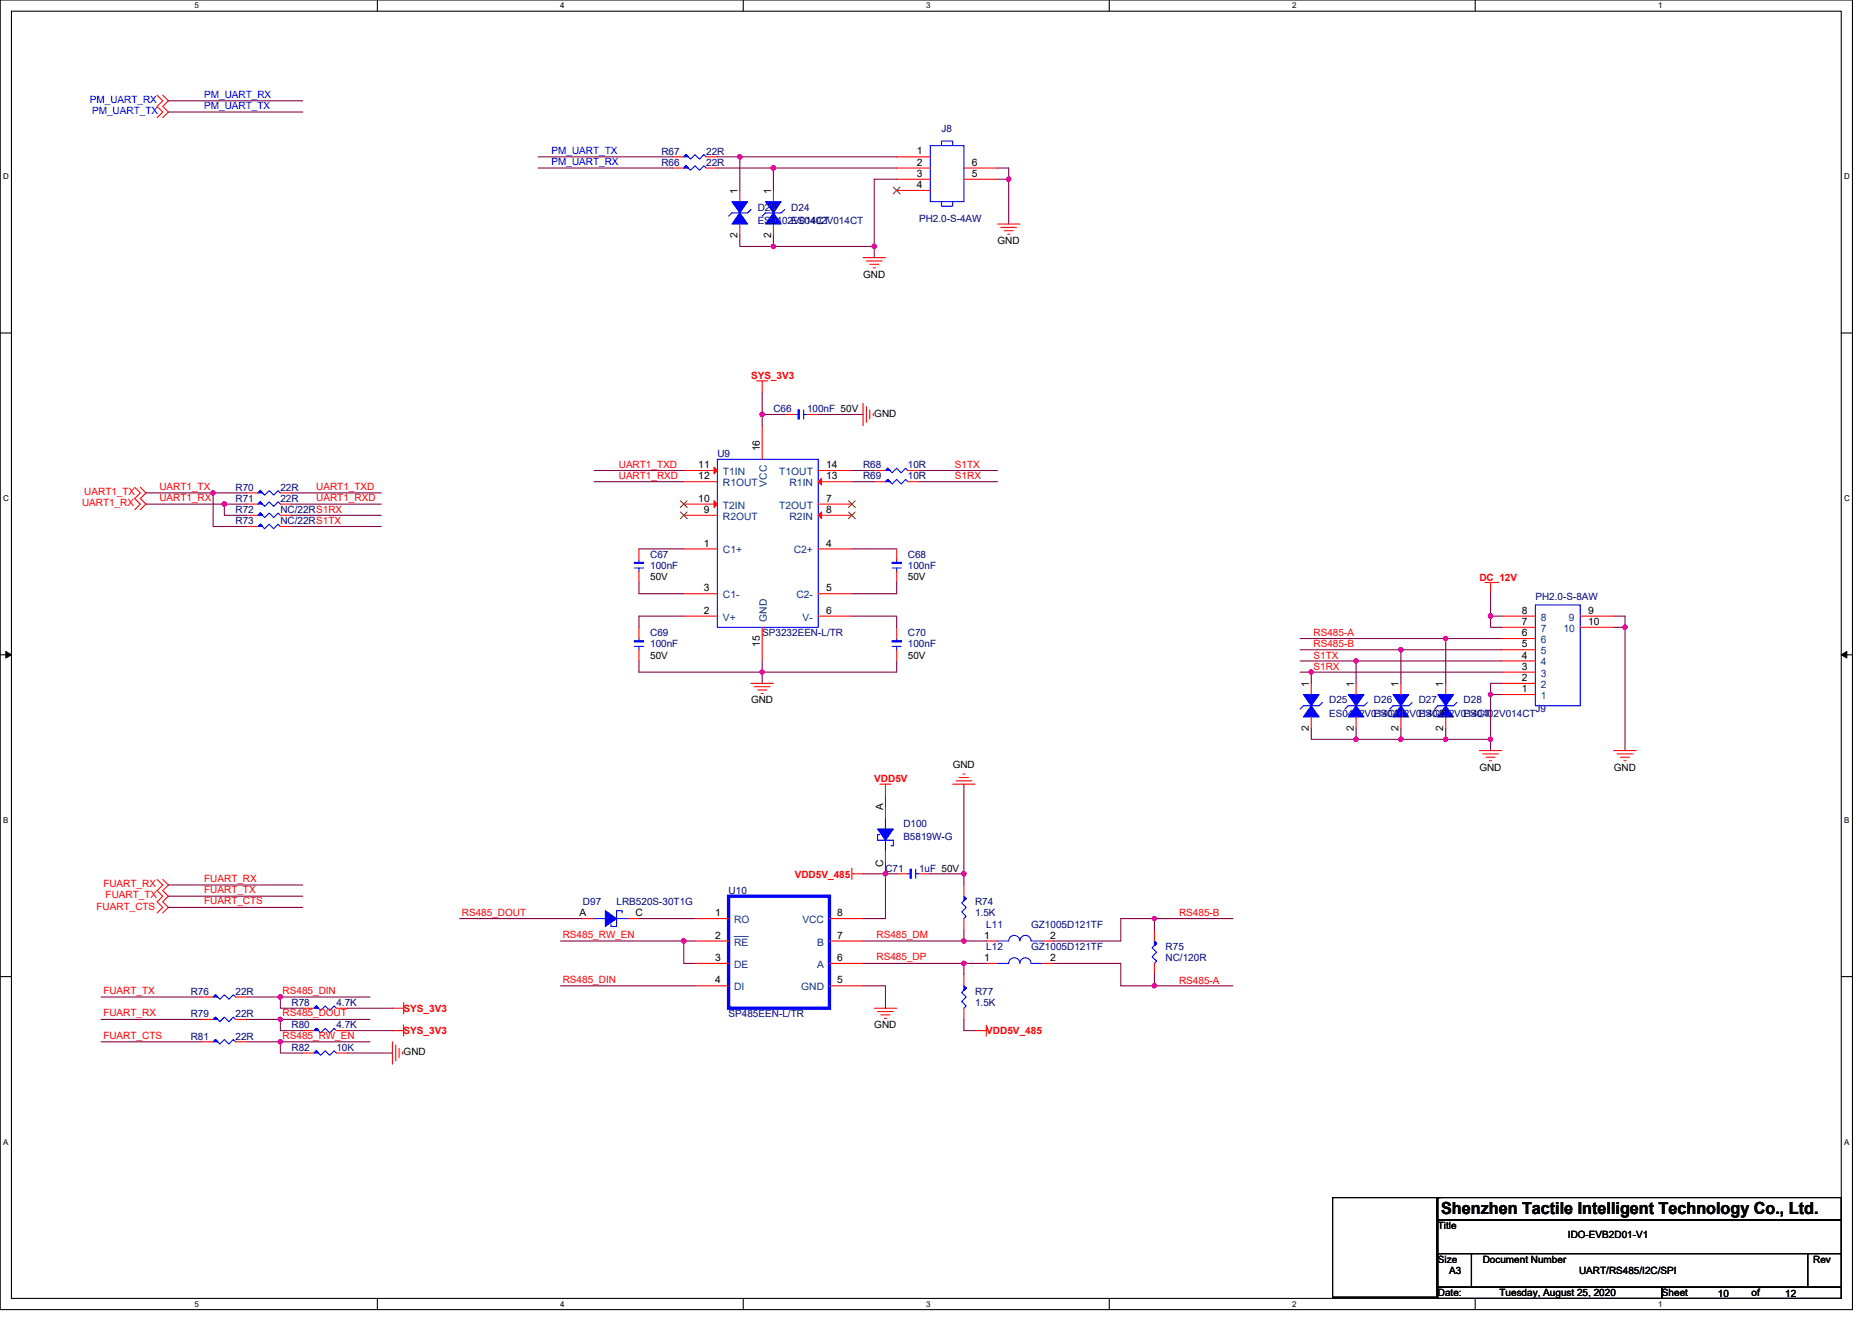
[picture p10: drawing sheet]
<svg xmlns="http://www.w3.org/2000/svg" width="297mm" height="210mm" viewBox="0 0 297 210" stroke-linecap="round" stroke-linejoin="round" font-family="sans-serif">
<path d="M0 0h293.9v207.9h-293.9zM1.8 1.8h290.4v204.3h-290.4z" fill="none" stroke="#000" stroke-width=".17"/>
<g fill="#fff">
<path d="M30.8 .2h.7v1.4h-.7z"/>
<path d="M30.8 206.3h.7v1.4h-.7z"/>
</g>
<path d="M59.9 0v1.8M59.9 206.1v1.8" fill="none" stroke="#000" stroke-width=".17"/>
<g fill="#fff">
<path d="M88.9 .2h.7v1.4h-.7z"/>
<path d="M88.9 206.3h.7v1.4h-.7z"/>
</g>
<path d="M117.9 0v1.8M117.9 206.1v1.8" fill="none" stroke="#000" stroke-width=".17"/>
<g fill="#fff">
<path d="M147 .2h.7v1.4h-.7z"/>
<path d="M147 206.3h.7v1.4h-.7z"/>
</g>
<path d="M176 0v1.8M176 206.1v1.8" fill="none" stroke="#000" stroke-width=".17"/>
<g fill="#fff">
<path d="M205 .2h.7v1.4h-.7z"/>
<path d="M205 206.3h.7v1.4h-.7z"/>
</g>
<path d="M234.1 0v1.8M234.1 206.1v1.8" fill="none" stroke="#000" stroke-width=".17"/>
<g fill="#fff">
<path d="M263.1 .2h.7v1.4h-.7z"/>
<path d="M263.1 206.3h.7v1.4h-.7z"/>
<path d="M.5 27.3h.9v1.4h-.9z"/>
<path d="M292.6 27.3h.9v1.4h-.9z"/>
<path d="M.5 78.4h.9v1.4h-.9z"/>
<path d="M292.6 78.4h.9v1.4h-.9z"/>
</g>
<path d="M0 52.9h1.8M292.2 52.9h1.7" fill="none" stroke="#000" stroke-width=".17"/>
<g fill="#fff">
<path d="M.5 129.5h.8v1.4h-.8z"/>
<path d="M292.6 129.5h.9v1.4h-.9z"/>
</g>
<path d="M0 103.9h1.8M292.2 103.9h1.7" fill="none" stroke="#000" stroke-width=".17"/>
<path d="M.9 103.4l.9 .5-.9 .5zM292.2 103.9l.8-.5v1z" fill="#000" stroke="#000" stroke-width=".16"/>
<g fill="#fff">
<path d="M.5 180.5h.8v1.4h-.8z"/>
<path d="M292.6 180.5h.9v1.4h-.9z"/>
</g>
<path d="M0 155h1.8M292.2 155h1.7M211.5 190.1h16.5v15.8h-16.5zM228.2 190.1h64v3.5h-64zM228.2 193.6h64v5.4h-64zM228.2 199h5.3v5.3h-5.3zM228.2 190.1h.5M233.5 199h53.3v5.3h-53.3zM286.8 199h5.4v5.3h-5.4zM228.2 204.3h35.5v1.8h-35.5zM263.7 204.3h28.5v1.8h-28.5z" fill="none" stroke="#000" stroke-width=".17"/>
<g fill="none" stroke="#f00" stroke-width=".17">
<path d="M24.9 15.1l.9 .9-.9 .9 .9 .9-.9 .9M25.8 15.1l.9 .9-.9 .9 .9 .9-.9 .9M106.7 24.9h1.8M106.7 26.7h1.8M112.1 24.9h1.7M112.1 26.7h1.7M117.4 30.2v1.8M117.4 35.6v1.7M122.7 30.2v1.8M122.7 35.6v1.7M142.3 24.9h5.3M142.3 26.7h5.3"/>
<path d="M142.3 28.4h5.3M142.3 30.2h5.3M152.9 28.4h5.4M152.9 26.7h5.4M158.3 35.6h3.5M158.8 36.1h2.5M159.3 36.6h1.5M159.9 37.2h.3M136.9 40.9h3.6M137.5 41.4h2.5M138 42h1.4M138.6 42.5h.3"/>
<path d="M21.4 77.3l.9 .9-.9 .9 .9 .9-.9 .9M22.3 77.3l.9 .9-.9 .9 .9 .9-.9 .9M39.2 78.2h1.7M44.5 78.2h1.8M108.5 74.7h5.3M108.5 76.5h5.3M120.1 60.5h1.7M120.9 60.5v1.7M120.9 67.6v5.3M124.5 65.8h1.8M128.1 65.8h1.7M129.8 76.5h5.4"/>
<path d="M129.8 74.7h5.4M136.9 64v3.6M137.5 64.5v2.5M138 65.1v1.4M138.6 65.6v.4M138.7 74.7h1.8M138.7 76.5h1.8M144.1 74.7h1.7M144.1 76.5h1.7M39.2 81.8h1.7M39.2 80h1.7M39.2 83.6h1.7"/>
<path d="M44.5 81.8h1.8M44.5 80h1.8M44.5 83.6h1.8M101.4 87.1v1.8M101.4 90.7v1.8M101.4 99.6v1.7M108.5 80h5.3M108.5 87.1h5.3M108.5 94.2h5.3M108.5 81.8h5.3M108.5 97.8h5.3M120.9 99.6v5.3"/>
<path d="M129.8 81.8h5.4M129.8 87.1h5.4M129.8 94.2h5.4M129.8 80h5.4M129.8 97.8h5.4M142.3 87.1v1.8M142.3 90.7v1.8M142.3 99.6v1.7M235.6 92.5h1.8M236.5 92.5v1.7M238.3 99.6h5.3M238.3 97.8h5.3"/>
<path d="M250.7 97.8h5.4M250.7 99.6h5.4M101.4 103.1v1.8M119.2 108.5h3.5M119.7 109h2.5M120.2 109.5h1.5M120.8 110.1h.3M142.3 103.1v1.8M208.1 108.5v1.7M208.1 113.8v1.8M215.2 108.5v1.7M215.2 113.8v1.8"/>
<path d="M222.3 108.5v1.7M222.3 113.8v1.8M229.4 108.5v1.7M229.4 113.8v1.8M234.7 119.1h3.6M235.3 119.7h2.5M238.3 110.2h5.3M238.3 108.5h5.3M238.3 106.7h5.3M238.3 104.9h5.3M238.3 103.1h5.3M238.3 101.3h5.3"/>
<path d="M256.1 119.1h3.5M256.6 119.7h2.5M24.9 139.6l.9 .9-.9 .9 .9 .8-.9 .9 .9 .9-.9 .9M25.8 139.6l.9 .9-.9 .9 .9 .8-.9 .9 .9 .9-.9 .9M135.2 138.7h1.7M135.2 137.8v1.8M139.6 124.5h1.8M140.5 124.5v1.7M140.5 128v1.8M140.5 135.1v1.8M142.3 138.7h1.8M145.8 138.7h1.8"/>
<path d="M151.2 124.5h3.5M151.7 123.9h2.5M152.2 123.4h1.5M152.8 122.9h.3M235.8 120.2h1.4M236.3 120.7h.4M257.1 120.2h1.5M257.7 120.7h.3M32 158.2h1.8M37.4 158.2h1.8M64 159.1v1.8M92.5 145.8h1.8"/>
<path d="M99.6 145.8h1.8M110.3 145.8h5.3M110.3 149.4h5.3M110.3 152.9h5.3M110.3 156.5h5.3M131.6 156.5h5.3M131.6 152.9h5.3M131.6 149.4h5.3M131.6 145.8h5.3M152.9 154.7v1.8M152.9 140.5v1.7M152.9 145.8v1.8"/>
<path d="M156.5 152.9h1.8M156.5 149.4h1.8M165.4 152.9h1.8M165.4 149.4h1.8M183.2 147.6v1.8M183.2 152.9v1.8M32 165.4h1.8M32 161.8h1.8M37.4 165.4h1.8M37.4 161.8h1.8M48 160h1.8M48 163.6h1.8"/>
<path d="M48 167.1h1.8M53.4 160h1.8M53.4 163.6h1.8M53.4 167.1h1.8M62.3 163.6h1.7M62.3 160h1.7M62.3 165.4v3.5M62.8 165.9v2.5M63.3 166.4v1.5M63.9 167v.3M64 162.7v1.8M138.7 160h3.6"/>
<path d="M139.3 160.5h2.4M139.8 161.1h1.4M140.3 161.6h.4M152.9 160v1.8M154.7 163.6h1.8M156.5 162.7v1.8"/>
</g>
<g fill="none" stroke="#00f" stroke-width=".17">
<path d="M108.5 24.9l.4-.4 .7 .8 .7-.8 .7 .8 .7-.8 .4 .4M108.5 26.7l.4-.4 .7 .7 .7-.7 .7 .7 .7-.7 .4 .4M119.2 33.3l-.6 .5h-2.5l-.5 .5M124.5 33.3l-.5 .5h-2.5l-.6 .5M147.6 23.1h5.3v8.9h-5.3zM149.4 23.1v-.7h1.8v.7M149.4 32v.7h1.8v-.7M40.9 78.2l.4-.3 .7 .7 .7-.7 .7 .7 .7-.7 .4 .3M113.8 72.9h16v26.7h-16zM126.3 65.8h.3M127.5 65.8h.6M127.5 65.1v1.4"/>
<path d="M140.5 74.7l.4-.4 .7 .7 .7-.7 .7 .7 .7-.7 .4 .4M140.5 76.5l.4-.4 .7 .7 .7-.7 .7 .7 .7-.7 .4 .4M40.9 81.8l.4-.4 .7 .7 .7-.7 .7 .7 .7-.7 .4 .4M40.9 80l.4-.3 .7 .7 .7-.7 .7 .7 .7-.7 .4 .3M40.9 83.6l.4-.4 .7 .7 .7-.7 .7 .7 .7-.7 .4 .4M100.7 90.1h1.4M101.4 90.1v.6M101.4 88.9v.4M141.6 90.1h1.4M142.3 90.1v.6M142.3 88.9v.4M243.6 96h7.1v16h-7.1z"/>
<path d="M100.7 102.6h1.4M101.4 102.6v.5M101.4 101.3v.4M141.6 102.6h1.4M142.3 102.6v.5M142.3 101.3v.4M209.8 111.5l-.5 .5h-2.5l-.5 .5M217 111.5l-.6 .5h-2.5l-.5 .5M224.1 111.5l-.6 .5h-2.5l-.5 .5M231.2 111.5l-.6 .5h-2.4l-.6 .5M139.6 132.5h-.3v.8h2.4v.9h-.3M140.5 129.8v1.8"/>
<path d="M140.5 133.3v1.8M144.1 138.7h.3M145.3 138.7h.5M145.3 138v1.4M33.8 158.2l.4-.3 .7 .7 .7-.7 .7 .7 .7-.7 .4 .3M94.3 145.8h1.8M97.8 145.8h1.8M98.7 144.9v-.4h-.9v2.5h-.9v-.3M152.9 156.5l.4 .3-.7 .7 .7 .7-.7 .8 .7 .7-.4 .3M152.9 142.2l.4 .4-.7 .7 .7 .7-.7 .7 .7 .7-.4 .4M158.3 152.9h1.8M158.3 149.4h1.8"/>
<path d="M160.1 152.9a.88 .88 0 0 1 .8-.9 .88 .88 0 0 1 .9 .9M160.1 149.3a.88 .88 0 0 1 .8-.8 .88 .88 0 0 1 .9 .8M161.8 152.9a.88 .88 0 0 1 .9-.9 .88 .88 0 0 1 .9 .9M161.8 149.3a.88 .88 0 0 1 .9-.8 .88 .88 0 0 1 .9 .8M163.6 152.9h1.8M163.6 149.4h1.8M183.2 149.4l.3 .3-.7 .7 .7 .7-.7 .7 .7 .7-.3 .4M33.8 165.4l.4-.4 .7 .7 .7-.7 .7 .7 .7-.7 .4 .4M33.8 161.8l.4-.4 .7 .8 .7-.8 .7 .8 .7-.8 .4 .4M49.8 160l.4-.3 .7 .7 .7-.7 .7 .7 .7-.7 .4 .3M49.8 163.6l.4-.4 .7 .7 .7-.7 .7 .7 .7-.7 .4 .4M49.8 167.1l.4-.3 .7 .7 .7-.7 .7 .7 .7-.7 .4 .3"/>
</g>
<g fill="#00f" stroke="#00f" stroke-width=".17">
<path d="M183.2 149.4l.3 .3-.3 .4 .3-.4-.3 .4z" fill-rule="evenodd"/>
<path d="M122.7 33.8l1.3 1.8h-2.5z" fill-rule="evenodd"/>
<path d="M121.5 32h2.5l-1.3 1.8z" fill-rule="evenodd"/>
<path d="M100.7 89.3v.1h1.4v-.1z" fill-rule="evenodd"/>
<path d="M34.2 165l.3 .4h-.7l.4-.4 .3 .4z" fill-rule="evenodd"/>
<path d="M208.1 112l1.2 1.8h-2.5z" fill-rule="evenodd"/>
<path d="M206.8 110.2h2.5l-1.2 1.8z" fill-rule="evenodd"/>
<path d="M50.2 159.7l.3 .3h-.7l.4-.3 .3 .3z" fill-rule="evenodd"/>
<path d="M100.7 101.7v.2h1.4v-.2z" fill-rule="evenodd"/>
<path d="M152.9 156.5l.4 .3-.4 .4 .4-.4-.4 .4z" fill-rule="evenodd"/>
<path d="M126.6 65.1v1.4h.2v-1.4z" fill-rule="evenodd"/>
<path d="M229.4 112l1.2 1.8h-2.4z" fill-rule="evenodd"/>
<path d="M228.2 110.2h2.4l-1.2 1.8z" fill-rule="evenodd"/>
<path d="M140.9 74.3l.3 .4h-.7l.4-.4 .3 .4z" fill-rule="evenodd"/>
<path d="M41.3 77.9l.4 .3h-.8l.4-.3 .4 .3z" fill-rule="evenodd"/>
<path d="M152.9 142.2l.4 .4-.4 .4 .4-.4-.4 .4z" fill-rule="evenodd"/>
<path d="M108.9 24.5l.3 .4h-.7l.4-.4 .3 .4z" fill-rule="evenodd"/>
<path d="M34.2 157.9l.3 .3h-.7l.4-.3 .3 .3z" fill-rule="evenodd"/>
<path d="M50.2 163.2l.3 .4h-.7l.4-.4 .3 .4z" fill-rule="evenodd"/>
<path d="M96.1 144.5l1.7 1.3-1.7 1.2z" fill-rule="evenodd"/>
<path d="M222.3 112l1.2 1.8h-2.5z" fill-rule="evenodd"/>
<path d="M221 110.2h2.5l-1.2 1.8z" fill-rule="evenodd"/>
<path d="M139.3 131.6h2.4l-1.2 1.7z" fill-rule="evenodd"/>
<path d="M141.6 89.3v.1h1.4v-.1z" fill-rule="evenodd"/>
<path d="M140.9 76.1l.3 .4h-.7l.4-.4 .3 .4z" fill-rule="evenodd"/>
<path d="M41.3 81.4l.4 .4h-.8l.4-.4 .4 .4z" fill-rule="evenodd"/>
<path d="M41.3 79.7l.4 .3h-.8l.4-.3 .4 .3z" fill-rule="evenodd"/>
<path d="M50.2 166.8l.3 .3h-.7l.4-.3 .3 .3z" fill-rule="evenodd"/>
<path d="M144.4 138v1.4h.2v-1.4z" fill-rule="evenodd"/>
<path d="M108.9 26.3l.3 .4h-.7l.4-.4 .3 .4z" fill-rule="evenodd"/>
<path d="M117.4 33.8l1.2 1.8h-2.5z" fill-rule="evenodd"/>
<path d="M116.1 32h2.5l-1.2 1.8z" fill-rule="evenodd"/>
<path d="M34.2 161.4l.3 .4h-.7l.4-.4 .3 .4z" fill-rule="evenodd"/>
<path d="M215.2 112l1.2 1.8h-2.5z" fill-rule="evenodd"/>
<path d="M213.9 110.2h2.5l-1.2 1.8z" fill-rule="evenodd"/>
<path d="M141.6 101.7v.2h1.4v-.2z" fill-rule="evenodd"/>
<path d="M41.3 83.2l.4 .4h-.8l.4-.4 .4 .4z" fill-rule="evenodd"/>
</g>
<path d="M115.6 142.2h16v17.8h-16z" fill="none" stroke="#00f" stroke-width=".53"/>
<path d="M116.5 148.6h2.2" fill="none" stroke="#004080" stroke-width=".16"/>
<path d="M141.7 29.7l1.1 1.1M142.8 29.7l-1.1 1.1M108 79.5l1 1.1M109 79.5l-1.1 1.1M134.6 79.5l1.1 1.1M135.7 79.5l-1.1 1.1M108 81.3l1 1M109 81.3l-1.1 1M134.6 81.3l1.1 1M135.7 81.3l-1.1 1" fill="none" stroke="#804000" stroke-width=".16"/>
<g fill="#f00" stroke="#f00" stroke-width=".17">
<path d="M129.8 76.5l.6-.6v1.1z"/>
<path d="M129.8 81.8l.6-.5v1z"/>
<path d="M113.3 79.5l.5 .5-.5 .5z"/>
<path d="M113.3 74.1l.5 .6-.5 .5z"/>
</g>
<g fill="none" stroke="#800040" stroke-width=".17">
<path d="M26.7 16h21.3M26.7 17.8h21.3M85.4 26.7h21.3M85.4 24.9h21.3M113.8 26.7h8.9M113.8 24.9h3.6M117.4 37.3v1.8h5.3M117.4 24.9h24.9M117.4 24.9v5.3M122.7 39.1h16M122.7 37.3v1.8M122.7 26.7h19.6"/>
<path d="M122.7 26.7v3.5M138.7 39.1v1.8M142.3 28.4h-3.6v10.7M158.3 26.7h1.8v1.7M158.3 28.4h1.8M160.1 28.4v7.2M23.2 78.2h10.6M33.8 78.2v5.4h5.4M33.8 78.2h5.4M46.3 78.2h14.2M94.3 74.7h14.2M94.3 76.5h14.2"/>
<path d="M120.9 62.2v3.6M120.9 65.8h3.6M120.9 65.8v1.8M129.8 65.8h7.1M135.2 74.7h3.5M135.2 76.5h3.5M145.8 76.5h12.5M145.8 74.7h12.5M23.2 80h12.4M39.2 80h-3.6v1.8h3.6M46.3 80h14.2M46.3 81.8h14.2"/>
<path d="M46.3 83.6h14.2M101.4 92.5v1.7h7.1M101.4 87.1h7.1M108.5 97.8h-7.1v1.8M135.2 87.1h7.1M135.2 97.8h7.1v1.8M142.3 92.5v1.7h-7.1M236.5 97.8v1.8h1.8M236.5 94.2v3.6h1.8M256.1 97.8h1.7v1.8M256.1 99.6h1.7M257.8 99.6v19.5"/>
<path d="M101.4 104.9v1.8h19.5M120.9 104.9v1.8M120.9 106.7v1.8M142.3 104.9v1.8h-21.4M206.3 106.7h1.8M206.3 104.9h8.9M206.3 101.3h23.1M206.3 103.1h16M208.1 115.6v1.7h7.1M215.2 115.6v1.7h7.1M215.2 104.9v3.6M215.2 104.9h23.1"/>
<path d="M222.3 103.1h16M222.3 115.6v1.7h7.1M222.3 103.1v5.4M229.4 101.3v7.2M229.4 101.3h8.9M229.4 115.6v1.7h7.1M236.5 117.3v1.8M238.3 108.5h-1.8v1.7M238.3 110.2h-1.8v7.1M238.3 106.7h-30.2v1.8M136.9 138.7h3.6M140.5 138.7v7.1h-3.6"/>
<path d="M140.5 138.7h1.8M140.5 136.9v1.8M140.5 126.2v1.8M147.6 138.7h5.3v1.8M152.9 124.5v14.2M16 158.2h16M26.7 140.5h21.3M26.7 142.2h21.3M26.7 144h21.3M39.2 158.2h5.3M44.5 158.2v1.8h3.5M44.5 158.2h14.2"/>
<path d="M72.9 145.8h19.6M88.9 149.4h19.6M88.9 156.5h21.4M101.4 145.8h8.9M108.5 149.4v3.5h1.8M108.5 149.4h1.8M136.9 149.4h16M136.9 152.9h16M136.9 156.5h3.6v3.5M152.9 152.9h3.6M152.9 149.4h3.6M152.9 152.9v1.8"/>
<path d="M152.9 147.6v1.8M167.2 152.9h10.6v3.6h5.4M183.2 154.7v1.8M183.2 156.5h12.4M183.2 145.8h12.4M183.2 145.8h-5.4v3.6h-10.6M183.2 145.8v1.8M16 165.4h16M16 161.8h16M39.2 161.8h5.3M39.2 165.4h5.3M44.5 161.8v1.8h3.5"/>
<path d="M44.5 165.4v1.7h3.5M44.5 161.8h14.2M44.5 165.4h14.2M55.2 167.1h7.1M55.2 163.6h7.1M55.2 160h7.1M152.9 161.8v1.8h1.8"/>
</g>
<g fill="#f0f" stroke="#f0f" stroke-width=".17">
<circle cx="120.9" cy="106.7" r=".35"/>
<circle cx="120.9" cy="65.8" r=".35"/>
<circle cx="108.5" cy="149.3" r=".35"/>
<circle cx="152.9" cy="149.3" r=".35"/>
<circle cx="152.9" cy="152.9" r=".35"/>
<circle cx="152.9" cy="138.7" r=".35"/>
<circle cx="140.5" cy="138.7" r=".35"/>
<circle cx="183.2" cy="145.8" r=".35"/>
<circle cx="183.2" cy="156.5" r=".35"/>
<circle cx="44.5" cy="158.2" r=".35"/>
<circle cx="44.5" cy="161.8" r=".35"/>
<circle cx="44.5" cy="165.3" r=".35"/>
<circle cx="117.4" cy="24.9" r=".35"/>
<circle cx="122.7" cy="26.7" r=".35"/>
<circle cx="138.7" cy="39.1" r=".35"/>
<circle cx="122.7" cy="39.1" r=".35"/>
<circle cx="160" cy="28.4" r=".35"/>
<circle cx="35.6" cy="80" r=".35"/>
<circle cx="33.8" cy="78.2" r=".35"/>
<circle cx="236.5" cy="110.2" r=".35"/>
<circle cx="208.1" cy="106.7" r=".35"/>
<circle cx="215.2" cy="104.9" r=".35"/>
<circle cx="222.3" cy="103.1" r=".35"/>
<circle cx="229.4" cy="101.3" r=".35"/>
<circle cx="236.5" cy="117.3" r=".35"/>
<circle cx="229.4" cy="117.3" r=".35"/>
<circle cx="215.2" cy="117.3" r=".35"/>
<circle cx="222.3" cy="117.3" r=".35"/>
<circle cx="257.8" cy="99.6" r=".35"/>
<circle cx="236.5" cy="97.8" r=".35"/>
</g>
<text font-size="2.6" x="228.7" y="192.7">Shenzhen Tactile Intelligent Technology Co., Ltd.</text>
<g font-size="1.6" fill="#00f">
<text x="14.3" y="16.4">PM_UART_RX</text>
<text x="32.4" y="15.5">PM_UART_RX</text>
<text x="32.4" y="17.3">PM_UART_TX</text>
<text x="14.6" y="18.1">PM_UART_TX</text>
<text x="87.5" y="26.2">PM_UART_RX</text>
<text x="87.5" y="24.4">PM_UART_TX</text>
</g>
<g font-size="1.6" fill="#000080">
<text x="149.4" y="21">J8</text>
<text x="104.9" y="24.5">R67</text>
<text x="104.9" y="26.3">R66</text>
<text x="112.1" y="24.5">22R</text>
<text x="112.1" y="26.3">22R</text>
<text x="120.2" y="33.4">D23</text>
<text x="120.2" y="35.6">ES0402V014CT</text>
<text x="125.6" y="33.4">D24</text>
<text x="125.6" y="35.6">ES0402V014CT</text>
<text x="145.8" y="35.2">PH2.0-S-4AW</text>
<text x="122.7" y="65.4">C66</text>
<text x="128.1" y="65.4">100nF 50V</text>
<text x="37.4" y="77.9">R70</text>
<text x="44.5" y="77.9">22R</text>
<text x="113.8" y="72.5">U9</text>
<text x="136.9" y="74.3">R68</text>
<text x="136.9" y="76.1">R69</text>
<text x="144.1" y="74.3">10R</text>
<text x="144.1" y="76.1">10R</text>
<text x="37.4" y="81.4">R72</text>
<text x="37.4" y="79.7">R71</text>
<text x="37.4" y="83.2">R73</text>
<text x="44.5" y="81.4">NC/22RS1RX</text>
<text x="44.5" y="79.7">22R</text>
<text x="44.5" y="83.2">NC/22RS1TX</text>
<text x="103.2" y="88.5">C67</text>
<text x="144.1" y="88.5">C68</text>
<text x="103.2" y="90.3">100nF</text>
<text x="144.1" y="90.3">100nF</text>
<text x="243.6" y="95.3">PH2.0-S-8AW</text>
<text x="103.2" y="101">C69</text>
<text x="120.9" y="101">SP3232EEN-L/TR</text>
<text x="144.1" y="101">C70</text>
<text x="103.2" y="102.8">100nF</text>
<text x="144.1" y="102.8">100nF</text>
<text x="210.9" y="111.7">D25</text>
<text x="210.9" y="113.8">ES0402V014CT</text>
<text x="218" y="111.7">D26</text>
<text x="218" y="113.8">ES0402V014CT</text>
<text x="225.1" y="111.7">D27</text>
<text x="225.1" y="113.8">ES0402V014CT</text>
<text x="232.2" y="111.7">D28</text>
<text x="232.2" y="113.8">ES0402V014CT</text>
<text x="243.6" y="113.1">J9</text>
<text x="143.3" y="131.2">D100</text>
<text x="143.3" y="133.4">B5819W-G</text>
<text x="92.5" y="143.7">D97</text>
<text x="97.8" y="143.7">LRB520S-30T1G</text>
<text x="115.6" y="141.9">U10</text>
<text x="140.5" y="138.3">C71</text>
<text x="145.8" y="138.3">1uF 50V</text>
<text x="154.7" y="143.7">R74</text>
<text x="154.7" y="145.4">1.5K</text>
<text x="156.5" y="147.2">L11</text>
<text x="163.6" y="147.2">GZ1005D121TF</text>
<text x="156.5" y="150.8">L12</text>
<text x="163.6" y="150.8">GZ1005D121TF</text>
<text x="185" y="150.8">R75</text>
<text x="185" y="152.5">NC/120R</text>
<text x="30.3" y="157.9">R76</text>
<text x="30.3" y="161.4">R79</text>
<text x="37.4" y="157.9">22R</text>
<text x="37.4" y="161.4">22R</text>
<text x="46.3" y="159.7">R78</text>
<text x="53.4" y="159.7">4.7K</text>
<text x="115.6" y="161.4">SP485EEN-L/TR</text>
<text x="154.7" y="157.9">R77</text>
<text x="154.7" y="159.7">1.5K</text>
<text x="30.3" y="165">R81</text>
<text x="37.4" y="165">22R</text>
<text x="46.3" y="163.2">R80</text>
<text x="46.3" y="166.8">R82</text>
<text x="53.4" y="163.2">4.7K</text>
<text x="53.4" y="166.8">10K</text>
</g>
<g font-size="1.6">
<text x="145.5" y="24.5">1</text>
<text x="145.5" y="26.3">2</text>
<text x="145.5" y="28.1">3</text>
<text x="145.5" y="29.8">4</text>
<text x="154.2" y="28.1">5</text>
<text x="154.2" y="26.3">6</text>
<text x="117" y="30.8" transform="rotate(-90 117 30.8)">1</text>
<text x="122.3" y="30.8" transform="rotate(-90 122.3 30.8)">1</text>
<text x="117" y="37.7" transform="rotate(-90 117 37.7)">2</text>
<text x="122.3" y="37.7" transform="rotate(-90 122.3 37.7)">2</text>
<text x="158.3" y="38.8">GND</text>
<text x="136.9" y="44.1">GND</text>
<text x="120.6" y="71.6" transform="rotate(-90 120.6 71.6)">16</text>
<text x="138.7" y="66.1">GND</text>
<text x="110.8" y="74.3">11</text>
<text x="110.8" y="76.1">12</text>
<text x="131.1" y="76.1">13</text>
<text x="131.1" y="74.3">14</text>
<text x="110.8" y="79.6">10</text>
<text x="111.7" y="81.4">9</text>
<text x="131.1" y="81.4">8</text>
<text x="131.1" y="79.6">7</text>
<text x="111.7" y="86.7">1</text>
<text x="131.1" y="86.7">4</text>
<text x="103.2" y="92.1">50V</text>
<text x="111.7" y="93.9">3</text>
<text x="131.1" y="93.9">5</text>
<text x="144.1" y="92.1">50V</text>
<text x="111.7" y="97.4">2</text>
<text x="131.1" y="97.4">6</text>
<text x="241.5" y="101">6</text>
<text x="241.5" y="99.2">7</text>
<text x="241.5" y="97.4">8</text>
<text x="252" y="97.4">9</text>
<text x="252" y="99.2">10</text>
<text x="103.2" y="104.5">50V</text>
<text x="120.6" y="102.6" transform="rotate(-90 120.6 102.6)">15</text>
<text x="144.1" y="104.5">50V</text>
<text x="241.5" y="106.3">3</text>
<text x="241.5" y="104.5">4</text>
<text x="241.5" y="102.7">5</text>
<text x="119.2" y="111.7">GND</text>
<text x="207.7" y="109" transform="rotate(-90 207.7 109)">1</text>
<text x="214.8" y="109" transform="rotate(-90 214.8 109)">1</text>
<text x="221.9" y="109" transform="rotate(-90 221.9 109)">1</text>
<text x="229" y="109" transform="rotate(-90 229 109)">1</text>
<text x="241.5" y="109.9">1</text>
<text x="241.5" y="108.1">2</text>
<text x="207.7" y="116" transform="rotate(-90 207.7 116)">2</text>
<text x="214.8" y="116" transform="rotate(-90 214.8 116)">2</text>
<text x="221.9" y="116" transform="rotate(-90 221.9 116)">2</text>
<text x="229" y="116" transform="rotate(-90 229 116)">2</text>
<text x="151.2" y="122">GND</text>
<text x="234.7" y="122.3">GND</text>
<text x="256.1" y="122.3">GND</text>
<text x="140.1" y="128.5" transform="rotate(-90 140.1 128.5)">A</text>
<text x="140.1" y="137.6" transform="rotate(-90 140.1 137.6)">C</text>
<text x="91.9" y="145.4">A</text>
<text x="100.9" y="145.4">C</text>
<text x="113.5" y="145.4">1</text>
<text x="113.5" y="149">2</text>
<text x="132.9" y="149">7</text>
<text x="132.9" y="145.4">8</text>
<text x="156.1" y="149">1</text>
<text x="166.6" y="149">2</text>
<text x="113.5" y="152.5">3</text>
<text x="132.9" y="152.5">6</text>
<text x="156.1" y="152.5">1</text>
<text x="166.6" y="152.5">2</text>
<text x="113.5" y="156.1">4</text>
<text x="132.9" y="156.1">5</text>
<text x="64" y="167.5">GND</text>
<text x="138.7" y="163.2">GND</text>
<text x="228.2" y="195.1">Title</text>
<text x="248.8" y="196.5">IDO-EVB2D01-V1</text>
<text x="228.2" y="200.4">Size</text>
<text x="229.9" y="202.2">A3</text>
<text x="235.3" y="200.4">Document Number</text>
<text x="250.6" y="202.2">UART/RS485/I2C/SPI</text>
<text x="287.7" y="200.4">Rev</text>
<text x="228.2" y="205.7">Date:</text>
<text x="237.9" y="205.7">Tuesday, August 25, 2020</text>
<text x="263.7" y="205.7">Sheet</text>
<text x="272.6" y="205.9">10</text>
<text x="277.9" y="205.7">of</text>
<text x="283.3" y="205.9">12</text>
</g>
<g font-size="1.6" fill="#f00">
<text x="119.2" y="60.2">SYS_3V3</text>
<text x="25.3" y="77.8">UART1_TX</text>
<text x="50.2" y="77.8">UART1_TXD</text>
<text x="98.2" y="74.2">UART1_TXD</text>
<text x="98.2" y="76">UART1_RXD</text>
<text x="151.5" y="76.1">S1RX</text>
<text x="151.5" y="74.3">S1TX</text>
<text x="13" y="80.4">UART1_RX</text>
<text x="13.4" y="78.6">UART1_TX</text>
<text x="25.3" y="79.5">UART1_RX</text>
<text x="50.2" y="79.5">UART1_RXD</text>
<text x="234.7" y="92.2">DC_12V</text>
<text x="208.4" y="101">RS485-A</text>
<text x="208.4" y="106.3">S1RX</text>
<text x="208.4" y="104.5">S1TX</text>
<text x="208.4" y="102.8">RS485-B</text>
<text x="138.7" y="124.2">VDD5V</text>
<text x="16.4" y="140.8">FUART_RX</text>
<text x="16.8" y="142.6">FUART_TX</text>
<text x="32.4" y="140">FUART_RX</text>
<text x="32.4" y="141.8">FUART_TX</text>
<text x="32.4" y="143.6">FUART_CTS</text>
<text x="126.1" y="139.3">VDD5V_485</text>
<text x="15.3" y="144.4">FUART_CTS</text>
<text x="73.3" y="145.3">RS485_DOUT</text>
<text x="89.3" y="148.9">RS485_RW_EN</text>
<text x="139.1" y="148.9">RS485_DM</text>
<text x="187.1" y="145.4">RS485-B</text>
<text x="89.3" y="156">RS485_DIN</text>
<text x="139.1" y="152.4">RS485_DP</text>
<text x="16.4" y="161.3">FUART_RX</text>
<text x="16.4" y="157.8">FUART_TX</text>
<text x="44.8" y="161.3">RS485_DOUT</text>
<text x="44.8" y="157.8">RS485_DIN</text>
<text x="64" y="160.6">SYS_3V3</text>
<text x="187.1" y="156.1">RS485-A</text>
<text x="16.4" y="164.9">FUART_CTS</text>
<text x="44.8" y="164.9">RS485_RW_EN</text>
<text x="64" y="164.2">SYS_3V3</text>
<text x="156.5" y="164.2">VDD5V_485</text>
</g>
<g font-size="1.6" fill="#004080">
<text x="114.7" y="75.4">T1IN</text>
<text x="114.7" y="77.2">R1OUT</text>
<text x="121.7" y="77.2" transform="rotate(-90 121.7 77.2)">VCC</text>
<text x="123.7" y="75.4">T1OUT</text>
<text x="125.3" y="77.2">R1IN</text>
<text x="114.7" y="80.7">T2IN</text>
<text x="114.7" y="82.5">R2OUT</text>
<text x="123.7" y="80.7">T2OUT</text>
<text x="125.3" y="82.5">R2IN</text>
<text x="114.7" y="87.8">C1+</text>
<text x="126" y="87.8">C2+</text>
<text x="114.7" y="95">C1-</text>
<text x="126.4" y="95">C2-</text>
<text x="114.7" y="98.5">V+</text>
<text x="121.7" y="98.7" transform="rotate(-90 121.7 98.7)">GND</text>
<text x="127.3" y="98.5">V-</text>
<text x="244.5" y="100.3">7</text>
<text x="244.5" y="98.5">8</text>
<text x="248.1" y="100.3">10</text>
<text x="249" y="98.5">9</text>
<text x="244.5" y="107.4">3</text>
<text x="244.5" y="105.6">4</text>
<text x="244.5" y="103.8">5</text>
<text x="244.5" y="102.1">6</text>
<text x="244.5" y="111">1</text>
<text x="244.5" y="109.2">2</text>
<text x="116.5" y="146.5">RO</text>
<text x="127.3" y="146.5">VCC</text>
<text x="116.5" y="150.1">RE</text>
<text x="116.5" y="153.6">DE</text>
<text x="129.6" y="153.6">A</text>
<text x="129.6" y="150.1">B</text>
<text x="116.5" y="157.2">DI</text>
<text x="127.1" y="157.2">GND</text>
</g>
<g font-size="1.3">
<text x="30.8" y="1.3">5</text>
<text x="88.9" y="1.3">4</text>
<text x="147" y="1.3">3</text>
<text x="205" y="1.3">2</text>
<text x="263.1" y="1.3">1</text>
<text x=".5" y="28.4">D</text>
<text x="292.6" y="28.4">D</text>
<text x=".5" y="79.5">C</text>
<text x="292.6" y="79.5">C</text>
<text x=".5" y="130.6">B</text>
<text x="292.6" y="130.6">B</text>
<text x=".5" y="181.7">A</text>
<text x="292.6" y="181.7">A</text>
<text x="30.8" y="207.4">5</text>
<text x="88.9" y="207.4">4</text>
<text x="147" y="207.4">3</text>
<text x="205" y="207.4">2</text>
<text x="263.1" y="207.4">1</text>
</g>
</svg>
